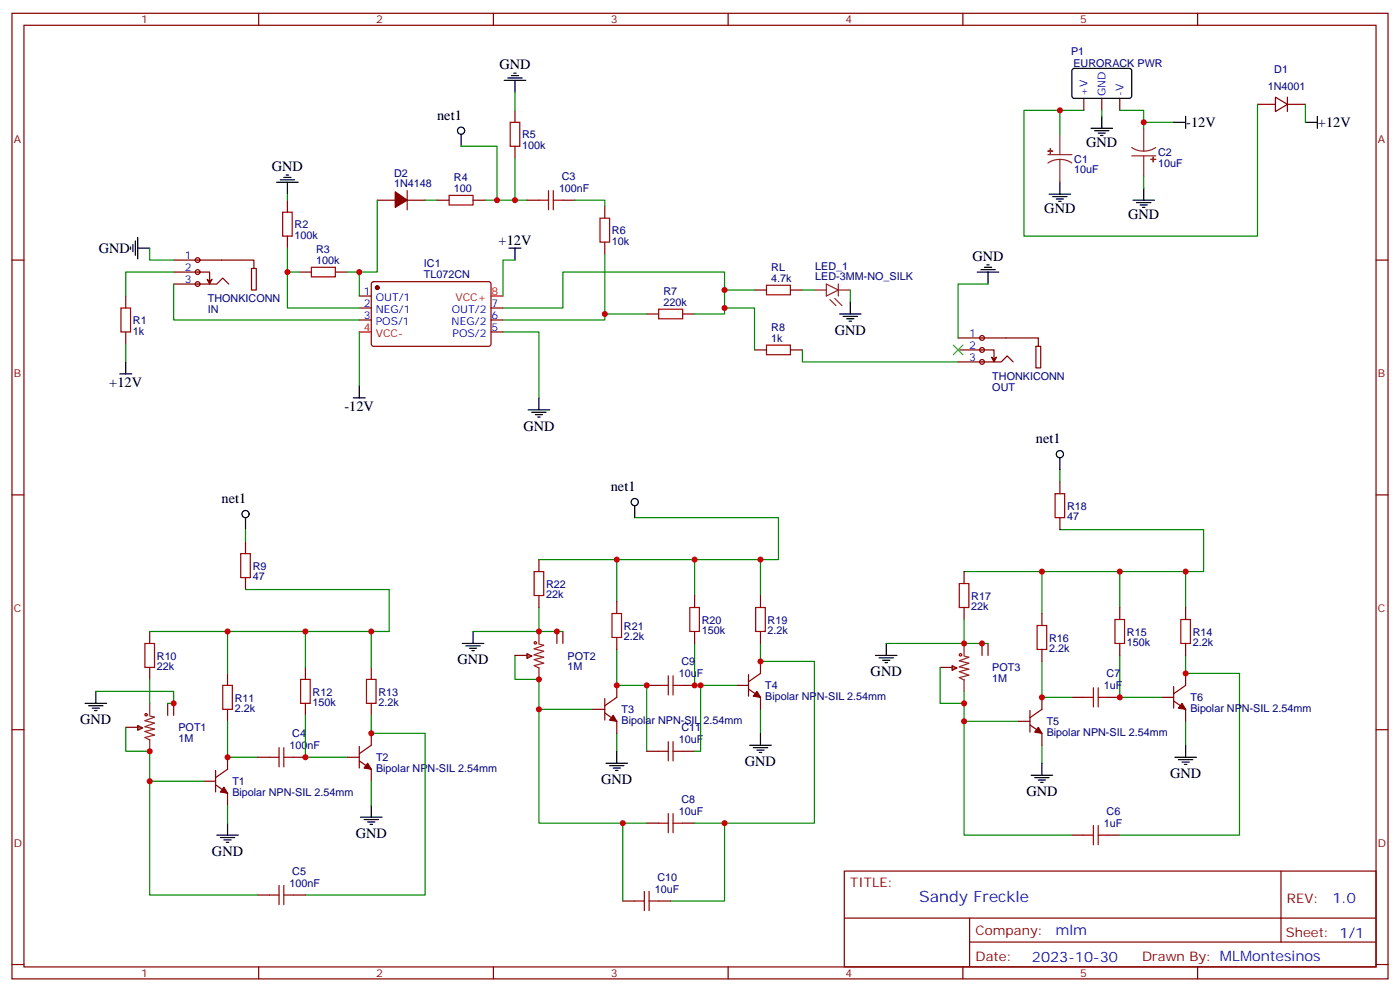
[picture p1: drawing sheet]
<svg xmlns="http://www.w3.org/2000/svg" width="412mm" height="292mm" viewBox="0 0 412 292" stroke-linecap="round" stroke-linejoin="round" font-family="sans-serif">
<g fill="none" stroke="#870000" stroke-width=".35">
<path d="M3.5 3.9h405.4v284.4h-405.4zM7.1 7.4h398.2v277.3h-398.2zM76.2 3.9v3.5M145.3 3.9v3.5M214.5 3.9v3.5M283.6 3.9v3.5M352.8 3.9v3.5M3.5 76.6h3.6M405.3 76.6h3.6M3.5 145.7h3.6M405.3 145.7h3.6M3.5 214.9h3.6"/>
<path d="M405.3 214.9h3.6M248.7 256.5h156.6v28.2h-156.6zM377.3 256.5v20.9M248.7 270.4h156.5M285.6 277.4h119.6M285.6 270.4v14.1M3.5 284h3.6M76.2 284.7v3.6M145.3 284.7v3.6M214.5 284.7v3.6M283.6 284.7v3.6M352.8 284.7v3.6"/>
<path d="M405.3 284h3.6"/>
</g>
<g fill="#f0f0f0" stroke="#870000" stroke-width=".35">
<circle cx="58.2" cy="76.6" r=".71"/>
<circle cx="58.2" cy="80.1" r=".71"/>
<circle cx="58.2" cy="83.6" r=".71"/>
</g>
<path d="M51.2 76.6h23.6v2.5h.7v6.3h-1.4v-6.3h.7M51.2 83.6h12.7l1.7-1.7 1.8 1.7M51.2 80.1h10.5v2.8l.7-.7-.7 1.4-.7-1.4 .7 .7" fill="none" stroke="#870000" stroke-width=".35"/>
<g fill="#f0f0f0" stroke="#870000" stroke-width=".35">
<circle cx="289.3" cy="99.5" r=".71"/>
<circle cx="289.3" cy="103" r=".71"/>
<circle cx="289.3" cy="106.6" r=".71"/>
</g>
<g fill="none" stroke="#870000" stroke-width=".35">
<path d="M151.7 32.5v3.5M319.3 29v3.5M324.6 29v3.5M329.8 29v3.5M370.4 30.7h5.3M375.7 28.6l3.5 2.1-3.5 2.1zM379.2 28.6v4.2M379.2 30.7h5.3M84.7 58.9v3.6M111.1 58.9h5.3M119.9 58.9h5.3M119.9 56.1v5.7"/>
<path d="M128.8 58.9h3.5M139.3 58.9h3.6M151.7 43.1v3.5M155.2 58.9h3.5M165.8 58.9h3.5M84.7 69.5v3.6M178.2 60.7v3.5M178.2 71.3v3.5M37 87.2v3.5M37 97.8v3.5M88.2 80.1h3.5M98.8 80.1h3.5"/>
<path d="M105.8 87.2h3.6M105.8 90.7h3.6M105.8 94.2h3.6M109.6 83.1l.5-.2 34.1 .1 .4 .6v18l-.7 .4-34.1-.1-.4-.6v-17.7zM144.6 90.7h3.6M144.6 94.2h3.6M144.6 97.8h3.6M190.5 92.5h3.5M201.1 92.5h3.5M222.2 85.4h3.6M232.8 85.4h3.6M282.2 99.5h23.7v2.5h.7v6.3h-1.4v-6.3h.7"/>
<path d="M222.2 103h3.6M232.8 103h3.6M282.2 106.6h12.7l1.8-1.8 1.7 1.8M282.2 103h10.6v2.9l.7-.7-.7 1.4-.7-1.4 .7 .7M72.3 159.5v3.5M312.2 141.9v3.5M312.2 152.4v3.6M72.3 170.1v3.5M158.7 164.8v3.5M158.7 175.4v3.5M181.7 177.1v3.6M204.6 175.4v3.5"/>
<path d="M224 175.4v3.5M284 168.3v3.5M284 178.9v3.5M329.8 178.9v3.5M349.2 178.9v3.5M44.1 185.9v3.6M44.1 196.5v3.6M67 198.3v3.5M90 196.5v3.6M109.4 196.5v3.6M151.7 193h3.5M155.2 192.5l1.4 .7-1.4 .7z"/>
<path d="M155.2 193.2h1.4M164 185.9v3.6M165.8 185.9v3.6M181.7 187.7v3.5M204.6 185.9v3.6M220.5 198.6v6.4M224 185.9v3.6M224 194.8v3.5l-3.5 2.5M276.9 196.5h3.6M280.5 196l1.4 .7-1.4 .7zM280.5 196.7h1.4M289.3 189.5v3.5"/>
<path d="M291 189.5v3.5M306.9 180.7v3.5M306.9 191.2v3.6M329.8 189.5v3.5M349.2 189.5v3.5M349.2 198.3v3.5l-3.5 2.5M37 214.2h3.6M40.6 213.6l1.4 .7-1.4 .8zM40.6 214.3h1.4M49.4 207.1v3.5M51.2 207.1v3.5M67 208.9v3.5"/>
<path d="M90 207.1v3.5M105.8 219.8v6.4M109.4 207.1v3.5M109.4 215.9v3.6l-3.6 2.4M174.6 208.9h3.6M178.2 205.7v6.4M178.2 209.9l3.5 2.5v3.5M181.7 201.8v3.6l-3.5 2.4M190.5 201.8h3.5M201.1 201.8h3.5M217 201.8h3.5M220.5 202.9l3.5 2.5v3.5"/>
<path d="M299.9 212.4h3.5M303.4 213.5l3.5 2.4v3.6M303.4 209.2v6.4M306.9 205.4v3.5l-3.5 2.4M315.7 205.4h3.6M326.3 205.4h3.5M342.2 205.4h3.5M345.7 206.4l3.5 2.5v3.5M345.7 202.2v6.3M60 230h3.5M63.5 231.1l3.5 2.5v3.5M63.5 226.9v6.3"/>
<path d="M67 223v3.5l-3.5 2.5M75.8 223h3.6M86.4 223h3.6M102.3 223h3.5M105.8 224l3.6 2.5v3.5M190.5 221.2h3.5M201.1 221.2h3.5M190.5 242.4h3.5M201.1 242.4h3.5M315.7 245.9h3.6M326.3 245.9h3.5M75.8 263.6h3.6"/>
<path d="M86.4 263.6h3.6M183.4 265.3h3.6M194 265.3h3.6"/>
</g>
<g fill="#870000" stroke="#870000" stroke-width=".35">
<path d="M116.4 56.5l3.5 2.4-3.5 2.2z"/>
<path d="M66 231.8l1 1.8-2.1-.4z"/>
<path d="M108.3 224.8l1.1 1.7-2.2-.3z"/>
<path d="M348.2 207.1l1 1.8-2.1-.4z"/>
<path d="M305.9 214.2l1 1.7-2.1-.3z"/>
<path d="M223 203.6l1 1.8-2.1-.4z"/>
<path d="M180.6 210.6l1.1 1.8-2.1-.3z"/>
<circle cx="111.1" cy="84.7" r=".53"/>
</g>
<path d="M105.8 97.8h3.6M144.6 87.2h3.6" fill="none" stroke="#f00" stroke-width=".35"/>
<g fill="none" stroke="#008700" stroke-width=".35">
<path d="M151.7 27.2v5.3M312.2 32.5v7M324.6 32.5v1.8M329.8 32.5h7.1v5.3M336.9 36h8.8M370.4 30.7v38.8h-68.8v-37h17.7M384.5 30.7v5.3M84.7 57.2v1.7M111.1 58.9v21.2h-5.3M125.2 58.9h3.6M135.8 43.1h10.6v15.8M142.9 58.9h12.3"/>
<path d="M151.7 46.6v12.3M169.3 58.9h8.9v1.8M336.9 51.9v3.5M44.1 73.1v3.5h7.1M84.7 73.1v17.6h21.1M151.7 76.6h-3.5v10.6M178.2 74.8v19.4h-30M51.2 80.1h-14.2v7.1M51.2 83.6v10.6h54.6M84.7 80.1h3.5M102.3 80.1h3.5v7.1M105.8 97.8v15.8"/>
<path d="M148.2 97.8h10.5v19.4M148.2 90.7h17.6v-10.6h47.6v12.4h-8.8M178.2 92.5h12.3M213.4 90.7h8.8v12.3M213.4 85.4h8.8M236.4 85.4h3.5M250.5 85.4v3.5M291 83.6h-8.8v15.9M37 101.3v5.3M236.4 103v3.6h45.8M312.2 138.3v3.6M72.3 156v3.5"/>
<path d="M187 152.4h42.3v12.4h-70.6M312.2 156h42.3v12.3h-70.5M72.3 173.6h42.4v12.3h-70.6M158.7 178.9v7M181.7 164.8v12.3M204.6 164.8v10.6M224 164.8v10.6M306.9 168.3v12.4M329.8 168.3v10.6M349.2 168.3v10.6M67 185.9v12.4M90 185.9v10.6"/>
<path d="M109.4 185.9v10.6M139.3 185.9h26.5M151.7 193v7.1h7v8.8M181.7 191.2v10.6h8.8v19.4M204.6 189.5v12.3h12.4M224 189.5v5.3h15.9v47.6h-26.5v22.9h-15.8M261.1 189.5h29.9M276.9 196.5v10.6h7.1M284 182.4v7.1M306.9 194.8v10.6h8.8M329.8 193v12.4h12.4M349.2 193v5.3h15.9v47.6h-35.3"/>
<path d="M28.2 203.6h23v3.5h-1.8M37 214.2v7h7.1v8.8M44.1 200.1v7M67 212.4v10.6h8.8M90 210.6v12.4h12.3M109.4 210.6v5.3h15.8v47.7h-35.2M174.6 208.9h-15.9v33.5h24.7v22.9M181.7 215.9v5.3M206.4 201.8v19.4h-1.8M224 208.9v7M284 203.6v8.8M299.9 212.4h-15.9v33.5h31.7"/>
<path d="M306.9 219.5v5.3M349.2 212.4v7.1M60 230h-15.9v33.6h31.7M67 237.1v5.3M109.4 230v7.1M183.4 242.4h7.1M204.6 242.4h8.8"/>
</g>
<g fill="none" stroke="#000" stroke-width=".35">
<path d="M135.8 39.5v3.6M148.5 23.7h6.4M149.6 23h4.2M150.6 22.3h2.2M151.3 21.6h.7M151.7 23.7v3.5M316 20.4l.4-.3 16.5 .1 .5 .6-.1 7.7-.6 .5-16.5-.1-.5-.6v-7.5zM321.4 37.8h6.3M322.4 38.5h4.3M323.5 39.2h2.1M324.2 39.9h.7M324.6 34.3v3.5"/>
<path d="M345.7 36h3.5M349.2 34.3v3.5M384.5 36h3.6M388.1 34.3v3.5M81.5 53.7h6.3M82.5 53h4.3M83.6 52.2h2.1M84.3 51.5h.7M84.7 53.7v3.5M309 57.2h6.4M310.1 57.9h4.2M311.1 58.6h2.2"/>
<path d="M311.9 59.3h.7M312.2 53.7v3.5M333.7 58.9h6.4M334.8 59.7h4.2M336.9 55.4v3.5M38.5 72.7v.7M39.2 72v2.1M39.9 70.9v4.3M40.6 73.1h3.5M40.6 69.9v6.3M149.9 73.1h3.6M151.7 73.1v3.5"/>
<path d="M288.9 79.4h4.3M290 78.7h2.1M290.7 78h.7M335.8 60.4h2.2M336.5 61.1h.8M247.3 92.5h6.3M248.4 93.2h4.2M249.4 93.9h2.1M250.1 94.6h.7M250.5 88.9v3.6M287.9 80.1h6.3M291 80.1v3.5"/>
<path d="M35.3 110.1h3.5M37 106.6v3.5M104.1 117.2h3.5M105.8 113.6v3.6M158.7 117.2v3.5M155.6 120.7h6.3M156.6 121.4h4.3M157.7 122.1h2.1M158.4 122.8h.7M312.2 134.8v3.5M72.3 152.4v3.6M187 148.9v3.5"/>
<path d="M136.2 189.5h6.3M137.2 190.2h4.3M138.3 190.9h2.1M139 191.6h.7M139.3 185.9v3.6M257.9 193h6.3M258.9 193.7h4.3M260 194.4h2.1M260.7 195.1h.7M261.1 189.5v3.5M25 207.1h6.4M26.1 207.8h4.2"/>
<path d="M27.2 208.5h2.1M27.9 209.2h.7M28.2 203.6v3.5M220.8 219.5h6.4M224 215.9v3.6M349.2 219.5v3.5M109.4 237.1v3.5M178.5 224.8h6.4M179.6 225.5h4.2M180.6 226.2h2.1M181.3 226.9h.7M181.7 221.2v3.6"/>
<path d="M221.9 220.2h4.2M223 220.9h2.1M223.7 221.6h.7M303.7 228.3h6.4M304.8 229h4.2M305.9 229.7h2.1M306.6 230.4h.7M306.9 224.8v3.5M346.1 223h6.3M347.1 223.7h4.3M348.2 224.4h2.1M348.9 225.1h.7"/>
<path d="M63.9 245.9h6.3M64.9 246.6h4.2M66 247.3h2.1M66.7 248h.7M67 242.4v3.5M106.2 240.6h6.3M107.2 241.3h4.3M108.3 242h2.1M109 242.7h.7"/>
<circle cx="135.8" cy="38.5" r="1.06"/>
<circle cx="312.2" cy="133.7" r="1.06"/>
<circle cx="72.3" cy="151.4" r="1.06"/>
<circle cx="187" cy="147.8" r="1.06"/>
</g>
<g fill="none" stroke="#8c2424" stroke-width=".35">
<path d="M312.2 39.5v6M336.9 37.8v6.7M308.7 45.5h7M312.2 47l1.9 .2 1.6 .8M312.2 47l-1.8 .2-1.7 .8M312.2 47v6.7M333.4 43.4l1.7 .8 1.8 .3M333.4 45.9h7M336.9 45.9v6M340.4 43.4l-1.6 .8-1.9 .3M239.9 85.4h3.5M243.4 83.6l3.5 1.8-3.5 1.8z"/>
<path d="M244.5 88.2l1.7 1.8M245.9 87.9l2.1 2.1M246.9 83.6v3.6M246.9 85.4h3.6M158.7 185.9v3.6M158.7 196.5v3.6M158.7 189.7l1.5 .3-2.9 1.1 2.9 .7-2.9 1 2.9 .7-2.9 .7 2.9 1.1-2.9 .7 1.4 .7M284 189.5v3.5M284 193.2l1.4 .3-2.8 1.1 2.8 .7-2.8 1.1 2.8 .7-2.8 .7 2.8 1-2.8 .7 1.4 .7M44.1 207.1v3.5M44.1 217.7v3.5M44.1 210.8l1.4 .4-2.8 1 2.8 .7-2.8 1.1 2.8 .7-2.8 .7 2.8 1.1-2.8 .7 1.4 .7"/>
<path d="M284 200.1v3.5"/>
</g>
<g fill="#8c2424" stroke="#8c2424" stroke-width=".35">
<path d="M308.7 44.5h1.4z"/>
<path d="M309.4 43.8v1.4z"/>
<path d="M339 46.9l1.4 .1z"/>
<path d="M339.7 46.2v1.5z"/>
</g>
<g fill="none" stroke="#a10000" stroke-width=".35">
<path d="M150.3 36h2.8v7.1h-2.8zM132.3 57.5h7v2.9h-7zM158.7 58.9h2.9M161.6 56.1v5.7M163 56.1v5.7M163 58.9h2.8M83.3 62.5h2.8v7h-2.8zM91.7 78.7h7.1v2.8h-7.1zM176.7 64.2h2.9v7.1h-2.9zM35.6 90.7h2.9v7.1h-2.9zM194 91.1h7.1v2.8h-7.1zM225.8 84h7v2.8h-7z"/>
<path d="M225.8 101.6h7v2.9h-7zM310.8 145.4h2.8v7h-2.8zM70.9 163h2.8v7.1h-2.8zM157.3 168.3h2.9v7.1h-2.9zM203.2 178.9h2.8v7h-2.8zM222.6 178.9h2.8v7h-2.8zM282.6 171.8h2.8v7.1h-2.8zM42.7 189.5h2.8v7h-2.8zM180.3 180.7h2.8v7h-2.8zM196.8 199v5.6M198.3 199v5.6M305.5 184.2h2.8v7h-2.8z"/>
<path d="M328.4 182.4h2.9v7.1h-2.9zM347.8 182.4h2.9v7.1h-2.9zM65.6 201.8h2.8v7.1h-2.8zM88.5 200.1h2.9v7h-2.9zM107.9 200.1h2.9v7h-2.9zM194 201.8h2.8M196.8 218.4v5.6M198.3 218.4v5.6M198.3 201.8h2.8M319.3 205.4h2.8M322.1 202.5v5.7M323.5 202.5v5.7"/>
<path d="M323.5 205.4h2.8M79.4 223h2.8M82.2 220.2v5.6M83.6 220.2v5.6M83.6 223h2.8M194 221.2h2.8M196.8 239.6v5.6M198.3 239.6v5.6M198.3 221.2h2.8M194 242.4h2.8M198.3 242.4h2.8M319.3 245.9h2.8"/>
<path d="M322.1 243.1v5.6M323.5 243.1v5.6M323.5 245.9h2.8M79.4 263.6h2.8M82.2 260.7v5.7M83.6 260.7v5.7M83.6 263.6h2.8M187 265.3h2.8M189.8 262.5v5.6M191.2 262.5v5.6M191.2 265.3h2.8"/>
<circle cx="157.7" cy="189.3" r=".35"/>
<circle cx="282.9" cy="192.8" r=".35"/>
<circle cx="43" cy="210.5" r=".35"/>
</g>
<path d="M280.8 101.6l2.8 2.9M283.6 101.6l-2.8 2.9" fill="none" stroke="#3c3" stroke-width=".35"/>
<g fill="#c00">
<circle cx="336.9" cy="36" r=".88"/>
<circle cx="312.2" cy="32.5" r=".88"/>
<circle cx="84.7" cy="80.1" r=".88"/>
<circle cx="105.8" cy="80.1" r=".88"/>
<circle cx="151.7" cy="58.9" r=".88"/>
<circle cx="178.2" cy="92.5" r=".88"/>
<circle cx="213.4" cy="85.4" r=".88"/>
<circle cx="213.4" cy="90.7" r=".88"/>
<circle cx="146.4" cy="58.9" r=".88"/>
<circle cx="67" cy="223" r=".88"/>
<circle cx="90" cy="223" r=".88"/>
<circle cx="109.4" cy="185.9" r=".88"/>
<circle cx="90" cy="185.9" r=".88"/>
<circle cx="67" cy="185.9" r=".88"/>
<circle cx="109.4" cy="215.9" r=".88"/>
<circle cx="349.3" cy="198.3" r=".88"/>
<circle cx="306.9" cy="168.3" r=".88"/>
<circle cx="329.8" cy="168.3" r=".88"/>
<circle cx="349.3" cy="168.3" r=".88"/>
<circle cx="329.8" cy="205.4" r=".88"/>
<circle cx="306.9" cy="205.4" r=".88"/>
<circle cx="44.1" cy="230" r=".88"/>
<circle cx="284" cy="212.4" r=".88"/>
<circle cx="44.1" cy="221.2" r=".88"/>
<circle cx="284" cy="207.1" r=".88"/>
<circle cx="158.8" cy="200.1" r=".88"/>
<circle cx="158.8" cy="208.9" r=".88"/>
<circle cx="224" cy="194.8" r=".88"/>
<circle cx="181.7" cy="164.8" r=".88"/>
<circle cx="204.6" cy="164.8" r=".88"/>
<circle cx="224" cy="164.8" r=".88"/>
<circle cx="204.6" cy="201.8" r=".88"/>
<circle cx="181.7" cy="201.8" r=".88"/>
<circle cx="213.4" cy="242.4" r=".88"/>
<circle cx="183.4" cy="242.4" r=".88"/>
<circle cx="190.5" cy="201.8" r=".88"/>
<circle cx="206.4" cy="201.8" r=".88"/>
<circle cx="51.2" cy="207.1" r=".88"/>
<circle cx="158.8" cy="185.9" r=".88"/>
<circle cx="164" cy="185.9" r=".88"/>
<circle cx="284" cy="189.5" r=".88"/>
<circle cx="289.3" cy="189.5" r=".88"/>
</g>
<text font-size="4.6" fill="#00f" x="270.8" y="265.5">Sandy Freckle</text>
<g font-size="4.2">
<text x="147.1" y="20.4">GND</text>
<text x="128.8" y="35.3">net1</text>
<text x="349.4" y="37.4">-12V</text>
<text x="388.2" y="37.4">+12V</text>
<text x="320" y="43.4">GND</text>
<text x="80.1" y="50.4">GND</text>
<text x="307.6" y="62.8">GND</text>
<text x="332.3" y="64.6">GND</text>
<text x="29.1" y="74.5">GND</text>
<text x="146.9" y="72.1">+12V</text>
<text x="286.5" y="76.8">GND</text>
<text x="245.9" y="98.6">GND</text>
<text x="32.2" y="114.1">+12V</text>
<text x="101.5" y="121">-12V</text>
<text x="154.2" y="126.8">GND</text>
<text x="305.2" y="130.6">net1</text>
<text x="65.3" y="148.2">net1</text>
<text x="179.9" y="144.7">net1</text>
<text x="134.8" y="195.6">GND</text>
<text x="256.5" y="199.1">GND</text>
<text x="23.6" y="213.2">GND</text>
<text x="219.4" y="225.6">GND</text>
<text x="177.1" y="230.9">GND</text>
<text x="344.7" y="229.1">GND</text>
<text x="302.3" y="234.4">GND</text>
<text x="104.8" y="246.8">GND</text>
<text x="62.4" y="252">GND</text>
</g>
<g font-size="4.2" fill="#00f">
<text x="392.5" y="265.8">1.0</text>
<text x="310.9" y="275.3">mlm</text>
<text x="304" y="283.1">2023-10-30</text>
</g>
<g font-size="3.9" fill="#800">
<text x="250.5" y="261.1">TITLE:</text>
<text x="379.1" y="265.8">REV:</text>
<text x="287.4" y="275.3">Company:</text>
<text x="378.7" y="275.9">Sheet: 1/1</text>
<text x="287.4" y="283">Date:</text>
<text x="336.4" y="283.1">Drawn By: MLMontesinos</text>
</g>
<g font-size="3.2" fill="#800">
<text x="41.6" y="6.9">1</text>
<text x="110.8" y="6.9">2</text>
<text x="179.9" y="6.9">3</text>
<text x="249.1" y="6.9">4</text>
<text x="318.2" y="6.9">5</text>
<text x="4.1" y="42">A</text>
<text x="405.9" y="42">A</text>
<text x="4.1" y="111.2">B</text>
<text x="405.9" y="111.2">B</text>
<text x="4.1" y="180.3">C</text>
<text x="405.9" y="180.3">C</text>
<text x="4.1" y="249.4">D</text>
<text x="405.9" y="249.4">D</text>
<text x="41.6" y="287.7">1</text>
<text x="110.8" y="287.7">2</text>
<text x="179.9" y="287.7">3</text>
<text x="249.1" y="287.7">4</text>
<text x="318.2" y="287.7">5</text>
</g>
<g font-size="3.2" fill="#000080">
<text x="315.5" y="16.1">P1</text>
<text x="316.2" y="19.6">EURORACK PWR</text>
<text x="375.4" y="21.4">D1</text>
<text x="373.5" y="26.6">1N4001</text>
<text x="153.8" y="40.8">R5</text>
<text x="153.8" y="43.8">100k</text>
<text x="316.4" y="47.9">C1</text>
<text x="341.1" y="46">C2</text>
<text x="116.1" y="52">D2</text>
<text x="133.7" y="53.4">R4</text>
<text x="165.5" y="53">C3</text>
<text x="316.4" y="50.9">10uF</text>
<text x="341.1" y="49.1">10uF</text>
<text x="116.1" y="55.1">1N4148</text>
<text x="133.7" y="56.5">100</text>
<text x="164.7" y="56.6">100nF</text>
<text x="86.8" y="70.3">100k</text>
<text x="86.8" y="67.1">R2</text>
<text x="180.3" y="69">R6</text>
<text x="93.1" y="77.6">100k</text>
<text x="93.1" y="74.6">R3</text>
<text x="180.3" y="72.1">10k</text>
<text x="124.9" y="81.9">TL072CN</text>
<text x="124.9" y="78.7">IC1</text>
<text x="227.2" y="82.9">4.7k</text>
<text x="227.2" y="79.9">RL</text>
<text x="240.1" y="82.6">LED-3MM-NO_SILK</text>
<text x="240.1" y="79.4">LED_1</text>
<text x="61.2" y="88.9">THONKICONN</text>
<text x="195.5" y="90">220k</text>
<text x="195.5" y="86.9">R7</text>
<text x="39.2" y="95.4">R1</text>
<text x="61.2" y="92.2">IN</text>
<text x="39.2" y="98.5">1k</text>
<text x="227.2" y="100.6">1k</text>
<text x="227.2" y="97.5">R8</text>
<text x="292.3" y="111.9">THONKICONN</text>
<text x="292.3" y="115.1">OUT</text>
<text x="314.3" y="153.2">47</text>
<text x="314.3" y="150.2">R18</text>
<text x="74.4" y="167.8">R9</text>
<text x="74.4" y="170.9">47</text>
<text x="160.9" y="173.1">R22</text>
<text x="160.9" y="176.1">22k</text>
<text x="286.1" y="179.7">22k</text>
<text x="286.1" y="176.6">R17</text>
<text x="183.8" y="185.5">R21</text>
<text x="206.7" y="183.7">R20</text>
<text x="226.1" y="183.7">R19</text>
<text x="183.8" y="188.5">2.2k</text>
<text x="206.7" y="186.7">150k</text>
<text x="226.1" y="186.7">2.2k</text>
<text x="309" y="189">R16</text>
<text x="332" y="190.3">150k</text>
<text x="332" y="187.2">R15</text>
<text x="351.4" y="190.3">2.2k</text>
<text x="351.4" y="187.2">R14</text>
<text x="46.2" y="197.3">22k</text>
<text x="46.2" y="194.3">R10</text>
<text x="167.2" y="197.3">1M</text>
<text x="167.2" y="194.2">POT2</text>
<text x="200.7" y="195.9">C9</text>
<text x="292.3" y="197.7">POT3</text>
<text x="309" y="192">2.2k</text>
<text x="199.9" y="199.4">10uF</text>
<text x="225.4" y="203">T4</text>
<text x="292.3" y="200.9">1M</text>
<text x="325.2" y="203">1uF</text>
<text x="326" y="199.4">C7</text>
<text x="69.1" y="209.7">2.2k</text>
<text x="69.1" y="206.6">R11</text>
<text x="92.1" y="207.9">150k</text>
<text x="92.1" y="204.9">R12</text>
<text x="111.5" y="207.9">2.2k</text>
<text x="111.5" y="204.9">R13</text>
<text x="225.4" y="206.2">Bipolar NPN-SIL 2.54mm</text>
<text x="350.7" y="206.6">T6</text>
<text x="350.7" y="209.7">Bipolar NPN-SIL 2.54mm</text>
<text x="52.6" y="215.4">POT1</text>
<text x="183.1" y="210.1">T3</text>
<text x="183.1" y="213.2">Bipolar NPN-SIL 2.54mm</text>
<text x="200.7" y="215.3">C11</text>
<text x="308.3" y="213.6">T5</text>
<text x="52.6" y="218.5">1M</text>
<text x="85.3" y="220.6">100nF</text>
<text x="86.1" y="217.1">C4</text>
<text x="199.9" y="218.8">10uF</text>
<text x="308.3" y="216.8">Bipolar NPN-SIL 2.54mm</text>
<text x="110.8" y="224.2">T2</text>
<text x="110.8" y="227.3">Bipolar NPN-SIL 2.54mm</text>
<text x="68.4" y="231.3">T1</text>
<text x="68.4" y="234.4">Bipolar NPN-SIL 2.54mm</text>
<text x="199.9" y="240">10uF</text>
<text x="200.7" y="236.5">C8</text>
<text x="326" y="240">C6</text>
<text x="325.2" y="243.5">1uF</text>
<text x="86.1" y="257.6">C5</text>
<text x="85.3" y="261.2">100nF</text>
<text x="192.9" y="262.9">10uF</text>
<text x="193.7" y="259.4">C10</text>
</g>
<g font-size="3.2" fill="#00f">
<text x="320.3" y="28.3" transform="rotate(-90 320.3 28.3)">+V</text>
<text x="325.6" y="28.3" transform="rotate(-90 325.6 28.3)">GND</text>
<text x="330.9" y="28.3" transform="rotate(-90 330.9 28.3)">-V</text>
<text x="54.4" y="76.2">1</text>
<text x="54.4" y="79.8">2</text>
<text x="54.4" y="83.3">3</text>
<text x="107.2" y="86.8">1</text>
<text x="110.7" y="88.6">OUT/1</text>
<text x="107.2" y="90.3">2</text>
<text x="107.2" y="93.9">3</text>
<text x="110.7" y="92.1">NEG/1</text>
<text x="110.7" y="95.6">POS/1</text>
<text x="133" y="95.6">NEG/2</text>
<text x="133.1" y="92.1">OUT/2</text>
<text x="144.8" y="93.9">6</text>
<text x="144.8" y="90.3">7</text>
<text x="133.3" y="99.2">POS/2</text>
<text x="144.8" y="97.4">5</text>
<text x="285.5" y="99.2">1</text>
<text x="285.5" y="102.7">2</text>
<text x="285.5" y="106.2">3</text>
</g>
<g font-size="3.2" fill="#f00">
<text x="134.1" y="88.6">VCC+</text>
<text x="144.8" y="86.8">8</text>
<text x="107.2" y="97.4">4</text>
<text x="110.7" y="99.2">VCC-</text>
</g>
</svg>
